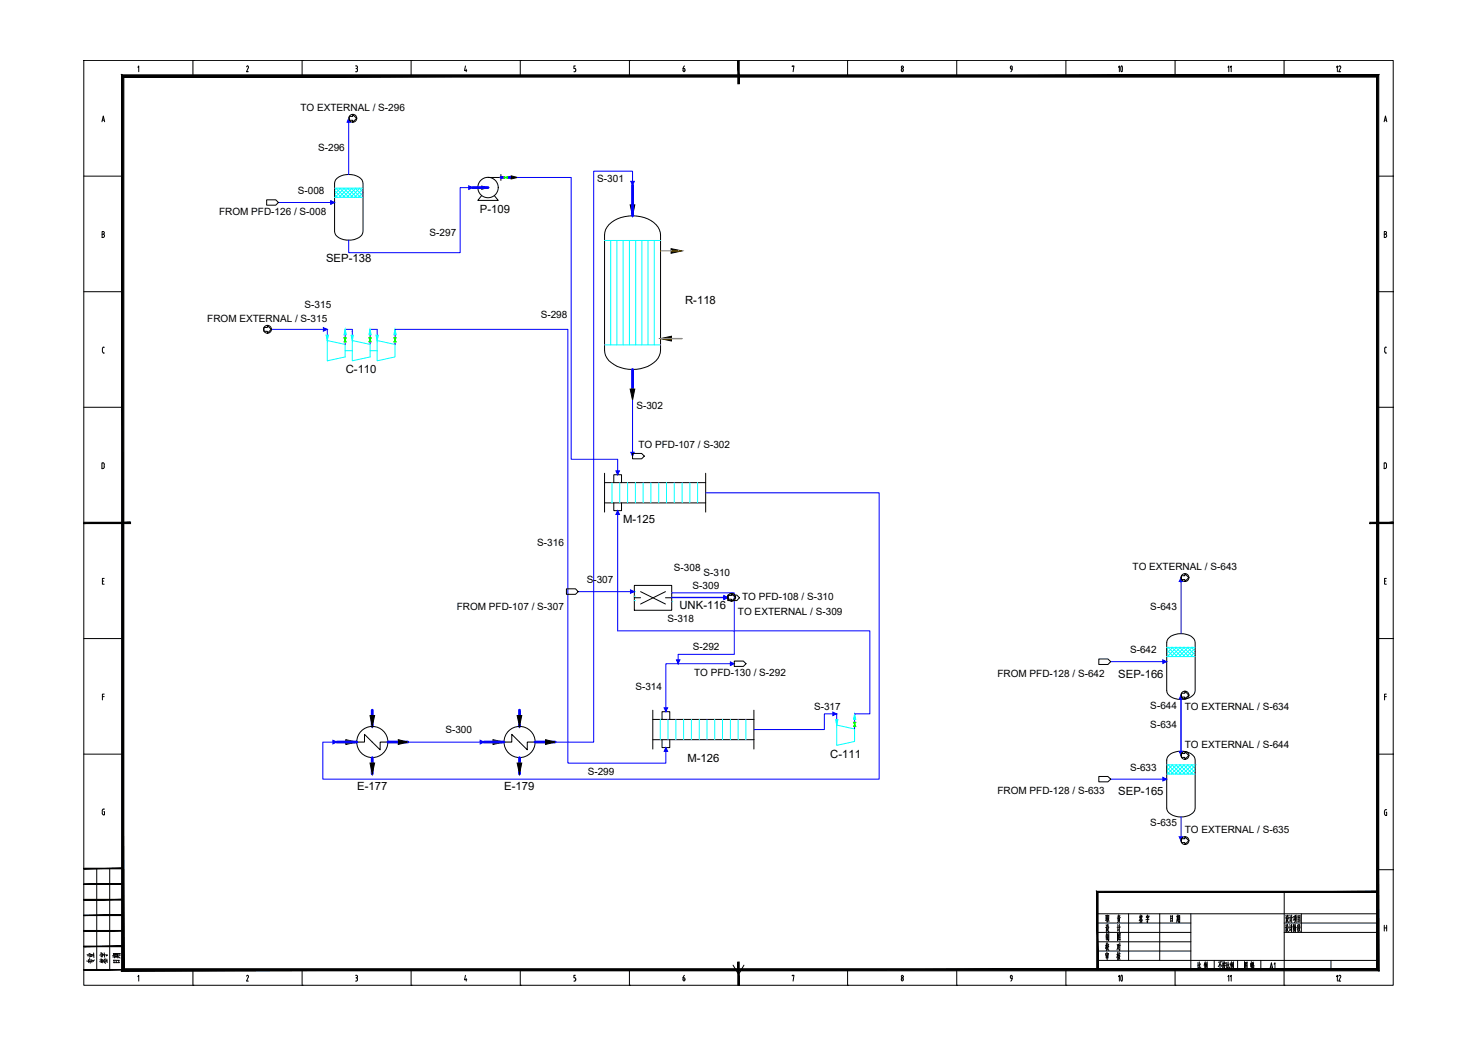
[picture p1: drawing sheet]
<svg xmlns="http://www.w3.org/2000/svg" width="420mm" height="297mm" viewBox="0 0 420 297" stroke-linecap="round" stroke-linejoin="round" font-family="sans-serif">
<g fill="none" stroke="#000" stroke-width=".28">
<path d="M23.8 17.2h372.3v262.9h-372.3zM39.2 19.1l.2-.4v1.7M54.8 17.2h.1M54.8 17.2v4.4M70.1 19l.4-.2 .1 .5M70.6 19.3l-.5 1.1h.5M85.9 17.2h.1M85.9 17.2v4.4M101.1 18.7l.5 .2v.4l-.2 .2M101.2 19.5h.1M101.4 19.5l.2 .3M101.6 19.8v.3"/>
<path d="M116.9 17.2h.1M116.9 17.2v4.4M132.3 18.7l-.2 1.4h.6M132.5 19.7v.7M147.9 17.2h.1M147.9 17.2v4.4M163.6 18.7h-.5v.8a.45 .45 0 0 1 .6 .4 .45 .45 0 0 1-.6 .5M178.9 17.2h.1M178.9 17.2v4.4M194.6 18.7l-.4 .8M194.7 19.8v.3M194.7 19.8l-.1-.3h-.4l.1 .8h.3l.1-.3"/>
<path d="M210 17.2h.1M225.2 19v-.3h.5l-.2 1.7M240.9 17.2h.1M240.9 17.2v4.4M256.4 19.5a.38 .38 0 0 1 .4 .4 .38 .38 0 0 1-.5 .3zM272 17.2h.1M272 17.2v4.4M287.5 19.7h.2M287.5 19.6a.43 .43 0 0 1-.3-.5 .43 .43 0 0 1 .4-.3l.1 1.1-.4 .5M303 17.2h.1M303 17.2v4.4M334 17.2h.1"/>
<path d="M334 17.2v4.4M365 17.2h.1M365 17.2v4.4M29 34.6l.4-1.6 .3 1.6M29.1 34.1h.5M101.6 20l-.1 .3-.4 .1M393.5 34.6l.4-1.6 .3 1.6M393.6 34.1h.5M23.8 50.1h11.1M391.7 50.1h4.4M396.1 50.1h.1M29 66.6l.7 .2v.4l-.3 .3"/>
<path d="M29.4 66.5l.2-.1v-.4l-.6-.2v1.7h.4M393.5 66.6l.7 .2v.4l-.3 .3M393.9 66.5l.2-.1v-.4l-.6-.2v1.7h.4M23.8 82.9h11.1M29.4 98.7h.3M29.4 98.7l-.3 .4 .1 .8 .1 .4 .4 .1M391.7 82.9h4.4M393.9 98.7h.3M393.9 98.7l-.3 .4 .1 1 .2 .2M396.1 82.9h.1M23.8 115.8h11.1M391.7 115.8h4.4"/>
<path d="M393.9 100.4h.3M396.1 115.8h.1M29 131.6l.6 .2 .1 .9-.2 .4-.5 .1zM393.5 131.6h.5l.2 .5-.1 .8-.6 .3zM396.1 148.6h.1M29.1 165.2h.4M29.6 164.4h-.5v1.7h.5M393.6 165.2h.4M394.1 164.4h-.5v1.7h.5M23.8 181.5h11.1M29.1 198h.5M29.6 197.3h-.5v1.7"/>
<path d="M391.7 181.5h4.4M393.6 198h.5M394.1 197.3h-.5v1.7M396.1 181.5h.1M23.8 214.4h11.1M391.7 214.4h4.4M396.1 214.4h.1M29.1 230.4v.8M29.5 230.7h.2v.9l-.5-.1-.1-.4M29.7 230h-.5l-.1 .4M393.9 230.2h.3M393.9 230.2l-.3 .4v.9l.3 .3"/>
<path d="M394 230.9h.2v.9h-.3M27.5 246.9v28.8M31.2 246.9v28.8M312 259.7h79.7M320.8 259.7v13.3M329.7 259.7v13.3M338.5 259.7v16M365.1 253.5v22.2M369.9 259.7v5.3M391.7 247.2h4.4M396.1 247.2h.1M39.2 277.6l.2-.4v1.7"/>
<path d="M54.8 275.7v4.4M70.1 277.5l.3-.3 .2 .2-.5 1.5h.5M85.9 275.7v4.4M101.1 277.2l.5 .2v.4l-.2 .1M101.1 278.9h.2M101.2 277.9h.1M101.4 277.9l.2 .4M101.6 278.3v.2M101.6 278.5l-.2 .3M116.9 275.7v4.4M132.3 277.2l-.2 1.3h.6M132.5 278.2v.7"/>
<path d="M147.9 275.7v4.4M163.1 278.9h.3M163.6 277.2h-.5v.7l.5 .1v.5M163.7 278.5l-.3 .3M178.9 275.7v4.4M194.2 278.5l.2 .3 .3-.3M194.6 277.2l-.4 .8M194.7 278.3v.2M194.7 278.3l-.1-.3-.4-.1v.6M208.4 274.3l1.6 2.7 1.5-2.7M225.2 277.4v-.2h.5l-.2 1.7M240.9 275.7v4.4"/>
<path d="M256.2 278.5l.3-.6 .2 .2v.4M256.2 278.5l.3 .3 .3-.3M272 275.7v4.4M287.2 277.8l.2-.5h.2l.1 1.1-.4 .5M287.2 277.8l.3 .3M287.5 278.2h.2M303 275.7v4.4M312 273h79.7M312 262.4h26.5M312 265h26.5M312 267.7h26.5M312 270.3h26.5"/>
<path d="M324.1 261.6l.1 .3M324.2 260l-.2 .9M324.2 260.5l.1 .3M324.3 261.6v.3M324.3 260.8l.5 .8M324.3 260.7l-.5 1M324.4 260.4l-.3 .1M324.5 261.3l-.4 .1M324.6 260.1l-.2 .6M324.6 260.5v.3M324.6 261.5l-.2 .6M324.7 262.1l-.7 .1"/>
<path d="M324.8 260.4l-.3 .1M325.9 260.5l.7-.1-.1 .4M325.9 260.4v.4M326.2 260v.4M326.2 261.1v1.1l-.2-.3M326.4 260.7l-.2 .4M326.4 260.8h-.4M326.6 261.3l-.9 .1M332.8 260.3v1.7M333.2 261l-.4 .1M333.3 261.7l-.5 .1M333.3 260.4l-.5 .1"/>
<path d="M333.3 260.3v1.6M334 275.7v4.4M334.7 260.1v1.3M334.7 261.6l-.2 .6M334.8 261.6l.1 .3M334.9 260.8h-.2M334.9 261.1h-.2M334.9 260v1.4M335.1 260.4l-.6 .1M335.1 261.4l-.6 .1M335.1 261.3l-.1 .9M335.2 260.3l-.1 1.1"/>
<path d="M335.4 260.2v2l-.2-.2M335.4 260.8h-.2M335.4 261.2l-.3 .1M335.4 260.3h-.2M340.6 273.5v1.7M340.9 274.9l-.4 .5M340.9 274.3l-.3 .1M340.9 273.4v1.8l.2 .2h.2v-.5M341.3 274l-.4 .6M342.5 273.8v1.7M342.6 273.4l-.3 1M342.7 274.4l.1 .3"/>
<path d="M342.8 273.8l-.2 .9M342.9 274.1l-.3 1.2M342.9 274.1l-.2 .1M343 273.7l-.4 .1M343 273.9v1M343.2 273.4v2.1l-.2-.3M345.2 273v2.7M346.8 273.9v1.5M346.9 273.4l-.6 1.4M347 274.1l.3 .6M347.3 273.4l-.9 .1M347.7 273.3v2.1l-.2-.2"/>
<path d="M347.8 274.3l-.3 .3M347.8 273.9l-.3 .1M347.9 273.7l-.1 .4M348 273.3l.1 .4M348.1 273.9l-.2 .9 .4 .6M348.2 274.5l-.4 1M348.3 273.8h-.4M348.3 273.7v.3M348.4 274.4l-.6 .1M348.7 273.5v1.7M349 274.2l-.3 .2M349.1 273.4v1.8l.2 .2h.2v-.5"/>
<path d="M349.4 274l-.3 .6M350 273.8v1.7M350.1 273.4l-.4 1M350.1 274.4l.1 .3M350.2 273.7l-.2 .9M350.3 274.1l-.2 1.2M350.3 274.1l-.1 .1M350.4 273.7l-.3 .1M350.5 273.9v1M350.6 273.4v2l-.1-.2M351.8 273v2.7M353.8 275.4v-2v2"/>
<path d="M353.8 275.3h.7M354.1 274.1l.4 .5M354.1 274.9l.1 .3M354.1 274.6l.1 .2M354.2 273.7l-.3 .6M354.3 273.9l-.2 .1M354.4 273.8l-.5 1M354.5 273.4v2M354.5 273.5l-.7 .1M355.5 273.8v1M355.7 273.3v2.2M355.8 274h-.3"/>
<path d="M355.9 273.9l-.1 .9v-.2M356 274.4v1.1M356.1 273.8v.6M356.2 274.5v.9M356.3 274.9l-.3 .1M356.3 273.8l-.2 .1M356.3 273.8v.4l-.2 .1M356.4 275.3l-.4 .1M356.4 273.5l-.4 .1M356.4 274.5l-.4 .1M356.4 274.4v1M365 275.7v4.4"/>
<path d="M365.1 262.4h26.6M365.1 265h26.6M365.5 262.9l.1 .3M365.5 260.2l.2 .3M365.6 263.6h-.2M365.6 263.5v1M365.7 260.9h-.3M365.7 260.8v1M365.7 264.2l-.2 .5M365.8 264l.5 .8M365.8 261.5l-.2 .5M365.8 262.8l-.1 1"/>
<path d="M365.9 261.3l.3 .9h.2M365.9 260.5l-.2 .6M365.9 260.1v.5M366 262.8l.1 .8h.2M366 262.9h-.2M366.1 260.1v.7l.2 .1M366.1 260.2l-.2 .1M366.1 263.8h-.3M366.2 263.7l-.6 1.2M366.2 261.1h-.4M366.2 261l-.5 1.2M366.5 263.6l.2-.2v1.2l.1-.4"/>
<path d="M366.6 262.8l.2 .4M366.7 260.1l.1 .4M366.8 260.8l-.2 .1M366.8 260.8l-.1 1.1M366.9 261.5l-.2 .4M367.1 262.7v2.2M367.2 260.1v2.1M367.4 263.5l-.6 .1M367.4 260.8l-.5 .1M367.7 262.8v2M367.9 262.8l-.1 1.4-.1-.2M367.9 260.5v.9"/>
<path d="M367.9 262.9l-.2 .1M368 260.5l-.3 .1M368.1 263.6l-.3 1.3M368.1 261.3l-.4 .3M368.1 260.6v1M368.2 262.9l.3 .8M368.2 262.7l-.3 1M368.3 260.8l-.3 1.4M368.3 260.2l-.1 .5M368.3 261.7l.2 .4M368.3 263.5v1.4M368.5 260.6l-.4 .1"/>
<path d="M368.5 260.5v1.1M368.6 260.1l-.5 .2M368.9 262.9v1.8M369 260.2v1.9M369.1 263.6l-.2 .1M369.1 263.3l-.2 .1M369.1 264l-.3 .2M369.1 262.8l-.2 .3M369.2 264l.4 .7M369.2 263.8l.3-.1-.5 1.1M369.3 262.8l-.1 .9M369.5 262.8l.1 .8"/>
<path d="M369.5 261.2l-.5 .1M369.5 260.8h-.5M369.5 262.9l-.2 .1M369.6 260.3l-.6 .1M369.6 260.3v1.8M369.6 261.7l-.6 .2M378.4 273v2.7M393.5 263v1.7M393.5 263.8h.7M394.2 263v1.7M54.8 280.1h.1M85.9 280.1h.1"/>
<path d="M116.9 280.1h.1M147.9 280.1h.1M178.9 280.1h.1M210 280.1h.1M240.9 280.1h.1M272 280.1h.1M303 280.1h.1M334 280.1h.1M365 280.1h.1"/>
<circle cx="256.5" cy="19.1" r=".32"/>
<circle cx="256.5" cy="277.6" r=".32"/>
</g>
<g fill="#000" stroke="#000" stroke-width=".28">
<path d="M209.7 17.2l.4 6.6v-6.6zM209.7 17.2l.4 6.6h-.4z"/>
<path d="M34.6 21.3l.6 254.1v-253.5zM34.6 21.3l.6 254.1-.6 .6zM34.6 276l356.7-.6h-356.1zM34.6 276l356.7-.6 .7 .6zM391.3 21.9v253.5l.7 .6zM391.3 21.9l.7-.6v254.7zM35.2 21.9h356.1l.7-.6zM34.6 21.3h357.4l-356.8 .6z"/>
<path d="M23.8 148.4v.4l13.3-.4zM23.8 148.8l13.3-.4v.4z"/>
<path d="M389.4 148.8h6.7v-.4zM389.4 148.4h6.7l-6.7 .4z"/>
<path d="M23.8 255.8h11.1v-.2zM23.8 255.6h11.1l-11.1 .2z"/>
<path d="M23.8 251.4h11.1v-.2zM23.8 251.2h11.1l-11.1 .2z"/>
<path d="M23.8 247h11.1v-.2zM23.8 246.8h11.1l-11.1 .2z"/>
<path d="M312.2 253.7h79.5v-.3zM311.8 253.4h79.9l-79.5 .3zM311.8 253.4l.4 22.3v-22zM311.8 253.4l.4 22.3h-.4z"/>
<path d="M23.8 275.7h11.1v-.1zM23.8 275.6h11.1l-11.1 .1z"/>
<path d="M23.8 269.1h11.1v-.2zM23.8 268.9h11.1l-11.1 .2z"/>
<path d="M23.8 264.7h11.1v-.2zM23.8 264.5h11.1l-11.1 .2z"/>
<path d="M23.8 260.3h11.1v-.2zM23.8 260.1h11.1l-11.1 .2z"/>
<path d="M209.7 273.5v6.6h.4zM209.7 273.5h.4v6.6z"/>
</g>
<g fill="none" stroke="#000" stroke-width=".28">
<path d="M95.8 50.7a5.5 5.5 0 0 1 7.1 .4l.3 1v13.7a3.5 3.5 0 0 1-4.1 2.5 3.5 3.5 0 0 1-4-2.5v-13.7l.3-1zM136.9 55.6l-1.1 1.4h5.8l-1.1-1.4M138.7 50.4h3.7M142.4 49.6v1.7M173.1 63.9a10.1 10.1 0 0 1 13.4 0 4.4 4.4 0 0 1 1.3 2.9v32.8a5.7 5.7 0 0 1-4.7 4.9 9.8 9.8 0 0 1-10.5-2.7l-.4-.7-.3-1.5v-32.8a4.1 4.1 0 0 1 1.2-2.9zM171.9 134.5v11.1M171.9 137.2h28.7M174.5 137.2v-2.3h2.2v2.3M200.6 134.5v11.1M171.9 142.9h28.7M174.5 142.9v2.2h2.2v-2.2M332.3 181.3a5.4 5.4 0 0 1 7.2 .4l.3 1v13.6a3.6 3.6 0 0 1-4.1 2.5 3.6 3.6 0 0 1-4-2.5v-13.6l.3-1z"/>
<path d="M101.4 210.9h2.2v-2.2l4.5 4.4v-2.2h2.2M143.2 210.9h2.3v-2.2l4.4 4.4v-2.2h2.2M185.6 210.3h28.7M185.6 201.9v11M185.6 204.5h28.7M188.2 204.5v-2.2h2.2v2.2M188.2 210.3v2.2h2.2v-2.2M214.3 201.9v11M332.3 214.7a5.4 5.4 0 0 1 7.2 .4l.3 1v13.6a3.6 3.6 0 0 1-4.1 2.5 3.6 3.6 0 0 1-4-2.5v-13.6l.3-1z"/>
<circle cx="138.7" cy="53.3" r="2.9"/>
<circle cx="105.8" cy="210.9" r="4.4"/>
<circle cx="147.7" cy="210.9" r="4.4"/>
</g>
<g fill="none" stroke="#0ff" stroke-width=".28">
<path d="M95.1 55.3l.8 .8M95.1 54.2l1.9 1.9M95.1 53.5h8.1M95.1 56.1h8.1M95.5 53.5l2.6 2.6M95.7 53.5l-.6 .6M96.6 53.5l2.6 2.6M96.8 53.5l-1.7 1.7M97.7 53.5l2.6 2.6M97.9 53.5l-2.6 2.6M98.8 53.5l2.6 2.6M99 53.5l-2.6 2.6"/>
<path d="M99.9 53.5l2.6 2.6M100.1 53.5l-2.6 2.6M101 53.5l2.2 2.2M101.2 53.5l-2.6 2.6M102.1 53.5l1.1 1.1M102.3 53.5l-2.6 2.6M103.2 53.7l-2.4 2.4M103.2 54.8l-1.3 1.3M103.2 55.9l-.3 .2M171.9 68.4h15.9M173.6 68.4v29.6M175.4 68.4v29.6"/>
<path d="M177.2 68.4v29.6M178.9 68.4v29.6M180.7 68.4v29.6M182.5 68.4v29.6M184.2 68.4v29.6M186 68.4v29.6M171.9 98h15.9M174 137.2v5.7M176.2 137.2v5.7M178.4 137.2v5.7M180.6 137.2v5.7M182.8 137.2v5.7"/>
<path d="M185 137.2v5.7M187.3 137.2v5.7M189.5 137.2v5.7M191.7 137.2v5.7M193.9 137.2v5.7M196.1 137.2v5.7M198.3 137.2v5.7M331.7 185.8l.8 .8M331.7 184.7l1.9 1.9M331.7 184l8.1 .1M331.7 186.6h8.1M332.1 184l2.6 2.6"/>
<path d="M332.3 184l-.6 .6M333.1 184l2.7 2.6M333.4 184l-1.7 1.7M334.2 184l2.7 2.6M334.5 184l-2.7 2.6M335.4 184l2.6 2.6M335.6 184l-2.7 2.6M336.5 184l2.6 2.6M336.7 184l-2.7 2.6M337.6 184l2.2 2.2M337.8 184l-2.7 2.6M338.7 184l1.1 1.1"/>
<path d="M338.9 184l-2.7 2.6M339.8 184.2l-2.5 2.4M339.8 185.3l-1.4 1.3M339.8 186.4l-.3 .2M187.7 204.5v5.8M189.9 204.5v5.8M192.1 204.5v5.8M194.3 204.5v5.8M196.5 204.5v5.8M198.8 204.5v5.8M201 204.5v5.8M203.2 204.5v5.8"/>
<path d="M205.4 204.5v5.8M207.6 204.5v5.8M209.8 204.5v5.8M212 204.5v5.8M331.7 219.2l.8 .8M331.7 218.1l1.9 1.9M331.7 217.4h8.1M332.1 217.4l2.6 2.6M332.3 217.4l-.6 .6M333.1 217.4l2.7 2.6M333.4 217.4l-1.7 1.7M334.2 217.4l2.7 2.6"/>
<path d="M334.5 217.4l-2.7 2.6M335.4 217.4l2.6 2.6M335.6 217.4l-2.7 2.6M336.5 217.4l2.6 2.6M336.7 217.4l-2.7 2.6M337.6 217.4l2.2 2.2M337.8 217.4l-2.7 2.6M338.7 217.4l1.1 1.1M338.9 217.4l-2.7 2.6M339.8 217.4h.1M339.8 217.6l-2.5 2.4M339.8 218.7l-1.4 1.3"/>
<path d="M339.8 219.8l-.3 .2M331.7 220h8.1"/>
</g>
<g fill="none" stroke="#00f" stroke-width=".8">
<path d="M134.4 53.3h4.3M142.4 50.4h.9M144.3 50.4h1M179.8 52.6v8.7M179.8 105v5.6M95.8 210.9h5.6M105.8 201.9v4.6M105.8 215.4v4.6M110.3 210.9h5.6M137.6 210.9h5.6M147.7 201.9v4.6M147.7 215.4v4.6"/>
<path d="M152.1 210.9h5.7"/>
</g>
<g fill="#000" stroke="#000" stroke-width=".28">
<path d="M136.9 52.9l1.8 .4-1.8 .5zM145.3 50l1.8 .4-1.8 .5zM179.1 58.2h1.4l-.7 3.1zM190.8 70.7l3.1 .6-3.1 .7zM187.8 96.3l3.1-.7v1.3zM179.1 110.6h1.4l-.7 3.1zM98.3 210.3l3.1 .6-3.1 .7zM105.2 203.4h1.3l-.7 3.1zM105.2 216.9h1.3l-.7 3.1zM113.2 210.3l2.7 .6-2.7 .7zM140.2 210.3l3 .6-3 .7zM147 203.4h1.3l-.6 3.1z"/>
<path d="M147 216.9h1.3l-.6 3.1zM155.1 210.3l2.7 .6-2.7 .7z"/>
</g>
<path d="M187.8 71.3h6.1M187.8 96.3h6.1h-3" fill="none" stroke="#ffbf00" stroke-width=".38"/>
<!-- layer: equipment_outline -->
<path d="M180.3 166.4h10.7v7.1h-10.7z" fill="none" stroke="#000" stroke-width=".28"/>
<!-- layer: internal_symbol -->
<path d="M182.1 168.2l7.1 3.5M189.2 168.2l-7.1 3.5" fill="none" stroke="#000" stroke-width=".28"/>
<!-- layer: process_line -->
<path d="M180.3 169.9h1.8M189.2 169.9h1.8" fill="none" stroke="#000" stroke-width=".28"/>
<!-- layer: EQUIPMENT -->
<g fill="none" stroke="#0ff" stroke-width=".28">
<path d="M93 95.3v7.3l5.1-1.1v-3.6l-5.1-1.1M98.1 99.7h2M100.1 96.8l5.1 1.1v3.6l-5.1 1.1zM105.2 93.6v1M105.2 99.7h2M107.2 96.8l5.1 1.1v3.6l-5.1 1.1zM107.2 95.3v1.5M180.3 168.2h.1M180.3 169.4h.1M180.3 170.7h.1M191 168.5h.1M191 169.8h.1"/>
<path d="M191 171.1h.1M237.9 206.1l5 1.1v3.6l-5 1.1zM237.9 204.6v1.5"/>
</g>
<path d="M93 93.6v1.7M98.1 96v-2.4h2v3.2M98.1 97.2v.7M105.2 94.6v1.4M105.2 97.2v.7M105.2 93.6h2v1.7M112.3 93.6v2.4M112.3 97.2v.7M237.9 202.9v1.7M242.9 202.9v2.4M242.9 206.5v.7" fill="none" stroke="#00f" stroke-width=".28"/>
<path d="M97.8 96h.7l-.7 1.2h.7zM104.8 96h.8l-.8 1.2h.8zM112 96h.6l-.6 1.2h.6zM242.6 205.3h.7l-.7 1.2h.7z" fill="none" stroke="#0f0" stroke-width=".28"/>
<g fill="#0ff" stroke="#0ff" stroke-width=".28">
<path d="M237.6 204.6h.6l-.3 1.5z"/>
<path d="M242.9 202.9l.4 1.6h-.7z"/>
<path d="M92.7 95.3h.7l-.4 1.5z"/>
<path d="M98.1 93.6l.4 1.6h-.7z"/>
<path d="M99.8 95.3h.6l-.3 1.5z"/>
<path d="M106.9 95.3h.7l-.4 1.5z"/>
<path d="M112.3 93.6l.3 1.6h-.6z"/>
<path d="M105.2 93.6l.3 1.6h-.6z"/>
</g>
<path d="M143.3 50.2v.5l1-.5v.5zM143.8 50.4h.1" fill="none" stroke="#0f0" stroke-width=".28"/>
<!-- layer: STREAM -->
<g fill="none" stroke="#00f" stroke-width=".28">
<path d="M99.1 33.6v16M79.1 57.6h16M134.4 53.3h-3.6v18.5h-31.7v-3.5M147.1 50.4h15.3v80.1h13.2v4.4M179.8 52.6v-3.9h-11v162.2h-11M77.1 93.6h15.9M112.3 93.6h49.1v123.3h27.9v-4.4M179.8 113.7v16M175.6 145.1v34.3h71.7v23.5h-4.4M200.6 140.1h49.3v81.4h-158.1v-10.6h4M164.4 168.2h15.9M191 168.5h17.7v17.5h-15.9v2.7"/>
<path d="M191 169.8h15.9M191 169.9h15.9M335.7 164.2v15.9M192.8 188.7h-3.5v13.6M192.8 188.7h15.9M315.8 188.1h15.9M335.7 197.6v15.9M335.7 198.8v15.9M115.9 210.9h21.7M237.9 202.9h-3.6v4.5h-20M315.8 221.5h15.9M335.7 232.2v6.8"/>
</g>
<!-- layer: STREAM_ARROW -->
<g fill="#00f" stroke="#00f" stroke-width=".28">
<path d="M94 57.1l1.1 .5-1.1 .5z"/>
<path d="M207.6 188.2l1.1 .5-1.1 .5z"/>
<path d="M99.1 33.6l.5 1.1h-.9z"/>
<path d="M133.3 52.8l1.1 .5-1.1 .5z"/>
<path d="M175.1 133.8h1l-.5 1.1z"/>
<path d="M94.6 210.4l1.2 .5-1.2 .5z"/>
<path d="M136.5 210.4l1.1 .5-1.1 .5z"/>
<path d="M179.3 51.5h1l-.5 1.1z"/>
<path d="M179.3 128.6h1l-.5 1.1z"/>
<path d="M179.2 167.7l1.1 .5-1.1 .4z"/>
<path d="M192.3 187.6h1l-.5 1.1z"/>
<path d="M205.8 169.3l1.1 .5-1.1 .5z"/>
<path d="M205.8 169.4l1.1 .5-1.1 .5z"/>
<path d="M188.8 201.2h1l-.5 1.1z"/>
<path d="M91.9 93.1l1.1 .5-1.1 .5z"/>
<path d="M189.3 212.5l.5 1.1h-1z"/>
<path d="M236.8 202.4l1.1 .5-1.1 .5z"/>
<path d="M175.6 145.1l.5 1.1h-1z"/>
<path d="M330.6 221l1.1 .5-1.1 .5z"/>
<path d="M335.7 197.6l.5 1.1h-1z"/>
<path d="M335.2 237.9h1l-.5 1.1z"/>
<path d="M330.6 187.6l1.1 .5-1.1 .5z"/>
<path d="M335.7 164.2l.5 1.1h-1z"/>
<path d="M335.2 213.6h1l-.5 1.1z"/>
</g>
<!-- layer: CONNECTOR -->
<g fill="none" stroke="#000" stroke-width=".28">
<path d="M99.3 33.1h1v-.6l1.1 1.1-1.1 1.1v-.5h-1zM75.8 56.8h2.6l.7 .8-.7 .7h-2.6zM75 93.1h1v-.6l1.1 1.1-1.1 1.1v-.5h-1zM179.8 128.9h2.6l.8 .8-.8 .7h-2.6zM161 167.4h2.6l.8 .8-.8 .7h-2.6zM206.9 169.1h2.6l.7 .8-.7 .8h-2.6zM207 169.2h1v-.5l1.1 1.1-1.1 1.1v-.6h-1zM335.9 163.6h.9v-.5l1.1 1.1-1.1 1.1v-.6h-.9zM208.7 187.9h2.6l.8 .8-.8 .7h-2.6zM312.4 187.3h2.5l.9 .8-.9 .8h-2.5zM335.9 197h.9v-.5l1.1 1.1-1.1 1.1v-.6h-.9zM335.9 214.2h.9v-.6l1.1 1.1-1.1 1.1v-.5h-.9z"/>
<path d="M312.4 220.7h2.5l.9 .8-.9 .7h-2.5zM335.9 238.4h.9v-.5l1.1 1.1-1.1 1.1v-.6h-.9z"/>
<circle cx="100.3" cy="33.6" r="1.12"/>
<circle cx="76" cy="93.6" r="1.12"/>
<circle cx="208" cy="169.8" r="1.12"/>
<circle cx="336.9" cy="164.2" r="1.12"/>
<circle cx="336.9" cy="197.6" r="1.12"/>
<circle cx="336.9" cy="214.7" r="1.12"/>
<circle cx="336.9" cy="238.9" r="1.12"/>
</g>
<text font-size="6.6" x="315.7" y="280.8">10</text>
<text font-size="6.2" x="315.7" y="22.2">10</text>
<text font-size="5.7" x="27.9" y="275.2" transform="rotate(-90 27.9 275.2)">专业</text>
<g font-size="5.3">
<text x="312.9" y="266">设 计</text>
<text x="313.3" y="268.5">制 图</text>
<text x="31.4" y="275.2" transform="rotate(-90 31.4 275.2)">签字</text>
<text x="34.9" y="274.8" transform="rotate(-90 34.9 274.8)">日期</text>
<text x="312.9" y="271.3">校 对</text>
</g>
<g font-size="4.4">
<text x="378.5" y="21.5">12</text>
<text x="363.4" y="276.6" transform="rotate(-90 363.4 276.6)">A1</text>
<text x="382.1" y="280.1" transform="rotate(-90 382.1 280.1)">12</text>
</g>
<g font-size="4">
<text x="351" y="21.5" transform="rotate(-90 351 21.5)">11</text>
<text x="351" y="280.1" transform="rotate(-90 351 280.1)">11</text>
</g>
<g font-size="3.2">
<text x="136.4" y="60.5">P-109</text>
<text x="92.7" y="74.6">SEP-138</text>
<text x="194.8" y="86.3">R-118</text>
<text x="98.3" y="106.1">C-110</text>
<text x="177.1" y="148.8">M-125</text>
<text x="193.2" y="173.1">UNK-116</text>
<text x="317.9" y="192.6">SEP-166</text>
<text x="236" y="215.4">C-111</text>
<text x="195.4" y="216.5">M-126</text>
<text x="101.5" y="224.5">E-177</text>
<text x="143.4" y="224.5">E-179</text>
<text x="317.9" y="226">SEP-165</text>
</g>
<g font-size="2.8">
<text x="85.4" y="31.4">TO EXTERNAL / S-296</text>
<text x="90.5" y="43">S-296</text>
<text x="169.8" y="51.6">S-301</text>
<text x="84.7" y="55.1">S-008</text>
<text x="62.3" y="61.1">FROM PFD-126 / S-008</text>
<text x="122.1" y="67.2">S-297</text>
<text x="86.6" y="87.4">S-315</text>
<text x="58.9" y="91.4">FROM EXTERNAL / S-315</text>
<text x="153.7" y="90.5">S-298</text>
<text x="180.9" y="116.4">S-302</text>
<text x="181.5" y="127.5">TO PFD-107 / S-302</text>
<text x="152.7" y="155.3">S-316</text>
<text x="322" y="162">TO EXTERNAL / S-643</text>
<text x="166.8" y="165.7">S-307</text>
<text x="191.6" y="162.3">S-308</text>
<text x="196.9" y="167.3">S-309</text>
<text x="200" y="163.7">S-310</text>
<text x="129.8" y="173.3">FROM PFD-107 / S-307</text>
<text x="210.9" y="170.7">TO PFD-108 / S-310</text>
<text x="327" y="173.5">S-643</text>
<text x="189.7" y="176.9">S-318</text>
<text x="209.8" y="174.9">TO EXTERNAL / S-309</text>
<text x="197" y="184.7">S-292</text>
<text x="321.3" y="185.7">S-642</text>
<text x="180.6" y="196.2">S-314</text>
<text x="197.3" y="192.2">TO PFD-130 / S-292</text>
<text x="283.5" y="192.3">FROM PFD-128 / S-642</text>
<text x="231.4" y="201.8">S-317</text>
<text x="327" y="201.5">S-644</text>
<text x="336.8" y="201.8">TO EXTERNAL / S-634</text>
<text x="126.6" y="208.5">S-300</text>
<text x="327" y="206.9">S-634</text>
<text x="336.8" y="212.5">TO EXTERNAL / S-644</text>
<text x="167.1" y="220.4">S-299</text>
<text x="321.3" y="219.1">S-633</text>
<text x="283.5" y="225.7">FROM PFD-128 / S-633</text>
<text x="327" y="234.9">S-635</text>
<text x="336.8" y="236.7">TO EXTERNAL / S-635</text>
</g>
</svg>
